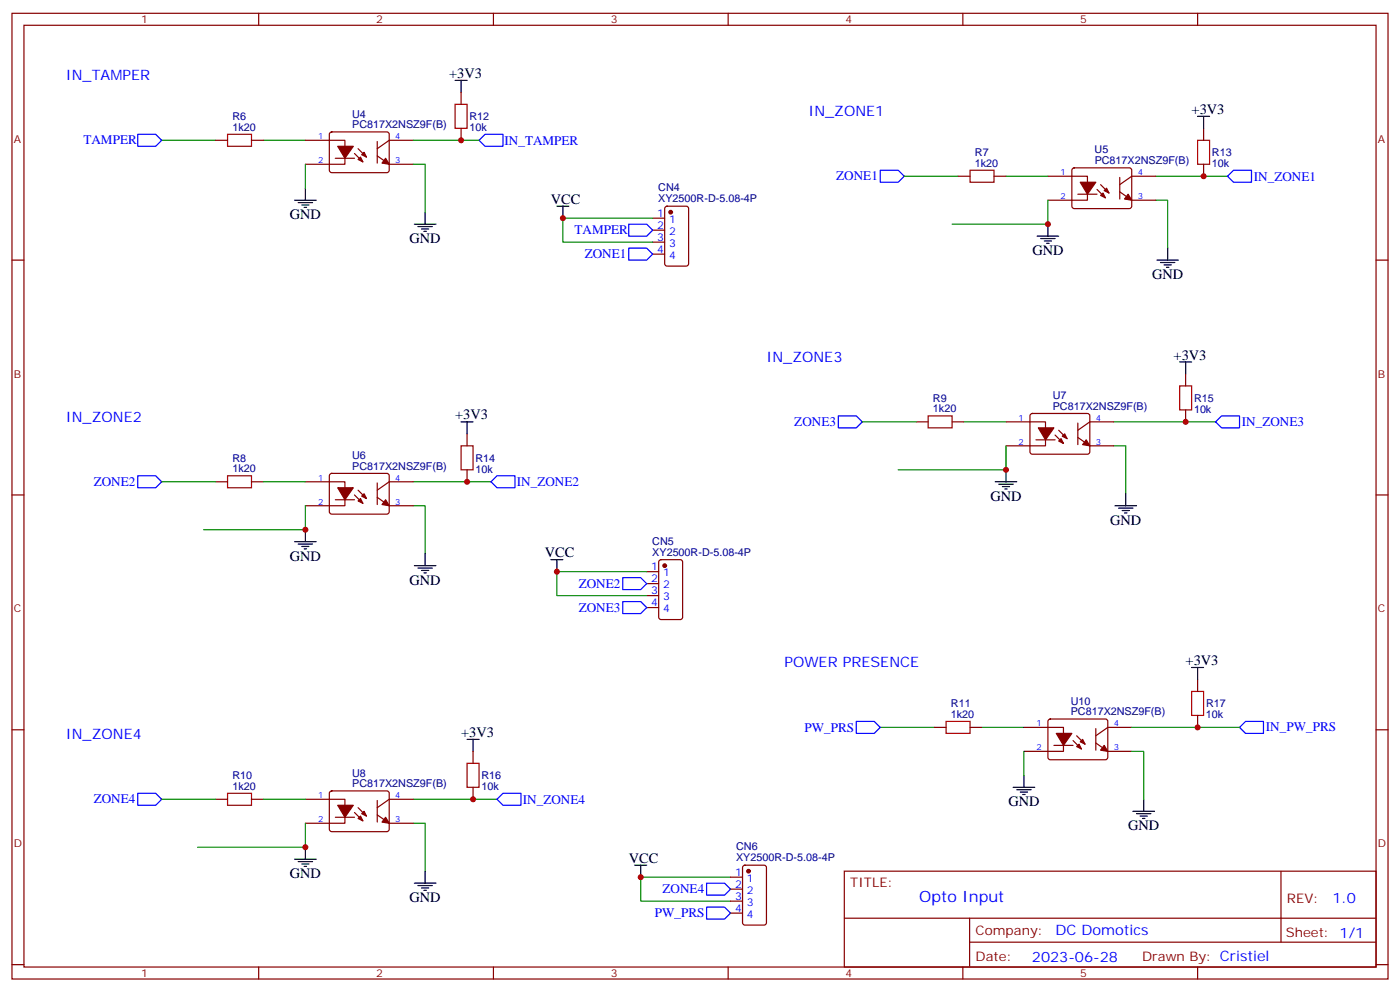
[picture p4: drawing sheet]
<svg xmlns="http://www.w3.org/2000/svg" width="412mm" height="292mm" viewBox="0 0 412 292" stroke-linecap="round" stroke-linejoin="round" font-family="sans-serif">
<g fill="none" stroke="#870000" stroke-width=".35">
<path d="M3.5 3.9h405.4v284.4h-405.4zM7.1 7.4h398.2v277.3h-398.2zM76.2 3.9v3.5M145.3 3.9v3.5M214.5 3.9v3.5M283.6 3.9v3.5M352.8 3.9v3.5M97.2 39l.5-.2 16.5 .1 .5 .6-.1 10.9-.7 .4h-16.5l-.4-.7v-10.6zM135.8 27.2v3.5M135.8 37.8v3.5M354.5 37.8v3.5M63.5 41.3h3.5"/>
<path d="M74.1 41.3h3.5M90 41.3h11.6v7.1h-11.6M98.8 46.6h5.6M104.4 45.2l2.5 2.5M105.5 43.8l2.4 2.4M111.1 45.9l3.6 2.5h7M111.1 41.7v6.3M121.7 41.3h-7l-3.6 2.5M282.2 51.9h3.6M292.8 51.9h3.5M308.7 51.9h11.6v7h-11.6M316 49.6l.4-.2 16.5 .1 .5 .6-.1 10.9-.6 .4h-16.5l-.5-.7v-10.6z"/>
<path d="M317.5 57.2h5.6M323.1 55.8l2.5 2.4M324.2 54.4l2.5 2.4M329.8 56.5l3.6 2.4h7M329.8 52.2v6.4M340.4 51.9h-7l-3.6 2.5M354.5 48.4v3.5M3.5 76.6h3.6M192.3 64.2h3.5M192.3 67.8h3.5M192.3 71.3h3.5M192.3 74.8h3.5"/>
<path d="M196 60.9l.5-.2h5.6l.7 .4v16.5l-.4 .7-5.9 .1-.7-.5v-16.5zM405.3 76.6h3.6M349.2 110.1v3.5M97.2 139.6l.5-.2h16.5l.5 .7-.1 10.8-.7 .5-16.5-.1-.4-.6v-10.6zM137.6 127.7v3.6M137.6 138.3v3.6M269.9 124.2h3.5M280.5 124.2h3.5M296.3 124.2h11.7v7.1h-11.7M303.6 122l.5-.3 16.5 .1 .4 .6v10.9l-.7 .4h-16.5l-.4-.7v-10.6zM305.2 129.5h5.6M310.8 128.1l2.5 2.5"/>
<path d="M311.9 126.7l2.4 2.5M317.5 128.8l3.5 2.5h7.1M317.5 124.6v6.3M328.1 124.2h-7.1l-3.5 2.5M349.2 120.7v3.5M3.5 145.7h3.6M63.5 141.9h3.5M74.1 141.9h3.5M90 141.9h11.6v7h-11.6M98.8 147.1h5.6M104.4 145.7l2.5 2.5M105.5 144.3l2.4 2.5"/>
<path d="M111.1 142.2v6.4M111.1 146.4l3.6 2.5h7M121.7 141.9h-7l-3.6 2.4M405.3 145.7h3.6M190.5 168.3h3.5M190.5 171.8h3.5M190.5 175.4h3.5M190.5 178.9h3.5M194.3 165l.4-.2h5.7l.6 .4 .1 16.5-.5 .7h-5.9l-.6-.4-.1-16.5zM3.5 214.9h3.6M275.2 214.2h3.5M285.8 214.2h3.5"/>
<path d="M301.6 214.2h11.7v7h-11.7M308.9 211.9l.5-.2 16.5 .1 .4 .6v10.9l-.7 .4-16.5-.1-.4-.6v-10.6zM310.4 219.5h5.7M316.1 218.1l2.5 2.4M317.1 216.6l2.5 2.5M322.8 218.8l3.5 2.4h7.1M322.8 214.5v6.4M333.4 214.2h-7.1l-3.5 2.4M352.8 200.1v3.5M352.8 210.6v3.6M405.3 214.9h3.6M63.5 235.3h3.5"/>
<path d="M74.1 235.3h3.5M90 235.3h11.6v7.1h-11.6M97.2 233.1l.5-.2h16.5l.5 .7-.1 10.8-.7 .5-16.5-.1-.4-.6v-10.6zM104.4 239.2l2.5 2.5M105.5 237.8l2.4 2.5M111.1 235.7v6.3M111.1 239.9l3.6 2.5h7M121.7 235.3h-7l-3.6 2.5M139.3 221.2v3.6M139.3 231.8v3.5M98.8 240.6h5.6M215.2 258.3h3.5"/>
<path d="M219 254.9l.4-.2h5.7l.6 .5 .1 16.5-.5 .6-5.9 .1-.6-.5-.1-16.5zM248.7 256.5h156.6v28.2h-156.6zM377.3 256.5v20.9M215.2 261.8h3.5M215.2 265.3h3.5M215.2 268.9h3.5M248.7 270.4h156.5M285.6 277.4h119.6M285.6 270.4v14.1M3.5 284h3.6M76.2 284.7v3.6M145.3 284.7v3.6"/>
<path d="M214.5 284.7v3.6M283.6 284.7v3.6M352.8 284.7v3.6M405.3 284h3.6"/>
</g>
<g fill="none" stroke="#008700" stroke-width=".35">
<path d="M47.6 41.3h15.9M77.6 41.3h12.4M90 48.4v7M121.7 48.4h3.5v14.1M121.7 41.3h19.4M266.3 51.9h15.9M296.3 51.9h12.4M308.7 58.9v7.1h-28.2M340.4 58.9h3.6v14.2M340.4 51.9h21.2M192.3 64.2h-26.5v7.1h26.5M254 124.2h15.9"/>
<path d="M284 124.2h12.3M296.3 131.3v7h-31.7M328.1 131.3h3.5v14.1M328.1 124.2h30M47.6 141.9h15.9M77.6 141.9h12.4M90 148.9v7.1h-30M121.7 148.9h3.5v14.1M121.7 141.9h22.9M190.5 168.3h-26.5v7.1h26.5M259.3 214.2h15.9M289.3 214.2h12.3"/>
<path d="M333.4 214.2h31.7M47.6 235.3h15.9M77.6 235.3h12.4M121.7 235.3h24.7M301.6 221.2v7.1M333.4 221.2h3.5v14.1M90 242.4v7h-31.8M121.7 242.4h3.5v14.1M215.2 258.3h-26.5v7h26.5"/>
</g>
<path d="M67 39.5h7.1v3.6h-7.1zM134.1 30.7h3.5v7.1h-3.5zM285.8 50.1h7v3.6h-7zM352.8 41.3h3.5v7.1h-3.5zM347.5 113.6h3.5v7.1h-3.5zM135.8 131.3h3.5v7h-3.5zM273.4 122.4h7.1v3.6h-7.1zM67 140.1h7.1v3.5h-7.1zM278.7 212.4h7.1v3.5h-7.1zM351 203.6h3.5v7h-3.5zM67 233.6h7.1v3.5h-7.1zM137.6 224.8h3.5v7h-3.5z" fill="none" stroke="#a10000" stroke-width=".35"/>
<g fill="#870000" stroke="#870000" stroke-width=".35">
<path d="M113.6 46.6l1.1 1.8-2.2-.4z"/>
<path d="M105.5 47l.7-.8 .7 1.5z"/>
<path d="M106.5 45.5l.7-.7 .7 1.4z"/>
<path d="M99.5 43.1h4.6l-2.5 3.5z"/>
<path d="M332.3 57.2l1.1 1.7-2.1-.3z"/>
<path d="M324.2 57.5l.7-.7 .7 1.4z"/>
<path d="M325.3 56.1l.7-.7 .7 1.4z"/>
<path d="M318.2 53.7h4.6l-2.5 3.5z"/>
<path d="M113.6 147.1l1.1 1.8-2.2-.3z"/>
<path d="M105.5 147.5l.7-.7 .7 1.4z"/>
<path d="M106.5 146.1l.7-.7 .7 1.4z"/>
<path d="M99.5 143.6h4.6l-2.5 3.5z"/>
<path d="M320 129.5l1 1.8-2.1-.4z"/>
<path d="M312.6 129.2l.7 1.4-1.4-.7z"/>
<path d="M312.9 128.4l.7-.7 .7 1.5z"/>
<path d="M305.9 126h4.5l-2.4 3.5z"/>
<path d="M113.6 240.6l1.1 1.8-2.2-.4z"/>
<path d="M105.5 241l.7-.7 .7 1.4z"/>
<path d="M106.5 239.6l.7-.7 .7 1.4z"/>
<path d="M99.5 237.1h4.6l-2.5 3.5z"/>
<path d="M325.3 219.5l1 1.7-2.1-.3z"/>
<path d="M317.1 219.8l.8-.7 .7 1.4z"/>
<path d="M318.2 218.4l.7-.7 .7 1.4z"/>
<path d="M311.1 215.9h4.6l-2.4 3.6z"/>
<circle cx="197.6" cy="62.5" r=".53"/>
<circle cx="195.8" cy="166.5" r=".53"/>
<circle cx="220.5" cy="256.5" r=".53"/>
</g>
<g fill="none" stroke="#000" stroke-width=".35">
<path d="M134.1 23.7h3.5M135.8 23.7v3.5M352.8 34.3h3.5M354.5 34.3v3.5M86.8 58.9h6.3M87.8 59.7h4.3M90 55.4v3.5M88.9 60.4h2.1M89.6 61.1h.7M122.1 66h6.3M123.1 66.7h4.3M124.2 67.4h2.1"/>
<path d="M124.9 68.1h.7M125.2 62.5v3.5M164 60.7h3.6M165.8 60.7v3.5M305.5 69.5h6.4M306.6 70.2h4.2M307.6 70.9h2.1M308.3 71.6h.7M308.7 66v3.5M340.8 76.6h6.3M341.8 77.3h4.3M342.9 78h2.1"/>
<path d="M343.6 78.7h.7M344 73.1v3.5M347.5 106.6h3.5M349.2 106.6v3.5M135.8 124.2h3.5M137.6 124.2v3.5M296.3 138.3v3.6M86.8 159.5h6.3M90 156v3.5M293.2 141.9h6.3M294.2 142.6h4.2M295.3 143.3h2.1"/>
<path d="M296 144h.7M328.4 148.9h6.4M329.5 149.6h4.2M330.6 150.3h2.1M331.3 151h.7M331.6 145.4v3.5M87.8 160.2h4.3M88.9 160.9h2.1M89.6 161.6h.7M122.1 166.5h6.3M123.1 167.3h4.3M124.2 168h2.1"/>
<path d="M124.9 168.7h.7M125.2 163v3.5M162.3 164.8h3.5M164 164.8v3.5M351 196.5h3.5M352.8 196.5v3.6M137.6 217.7h3.5M139.3 217.7v3.5M298.4 231.8h6.4M299.5 232.5h4.2M300.6 233.2h2.1M301.3 233.9h.7"/>
<path d="M301.6 228.3v3.5M333.7 238.9h6.4M334.8 239.6h4.2M336.9 235.3v3.6M86.8 253h6.3M87.8 253.7h4.3M88.9 254.4h2.1M89.6 255.1h.7M90 249.4v3.6M125.2 256.5v3.5M187 254.7h3.5M188.7 254.7v3.6"/>
<path d="M335.8 240.3h2.2M336.5 241h.8M122.1 260h6.3M123.1 260.7h4.3M124.2 261.4h2.1M124.9 262.1h.7"/>
</g>
<g fill="none" stroke="#00f" stroke-width=".35">
<path d="M40.6 39.5h5.3l1.7 1.8-1.7 1.8h-5.3zM141.1 41.3l1.8-1.8h5.3v3.6h-5.3zM259.3 50.1h5.3l1.7 1.8-1.7 1.8h-5.3zM361.6 51.9l1.8-1.8h5.3v3.6h-5.3zM185.2 66h5.3l1.8 1.8-1.8 1.7h-5.3zM185.2 73.1h5.3l1.8 1.7-1.8 1.8h-5.3zM246.9 122.4h5.3l1.8 1.8-1.8 1.8h-5.3zM358.1 124.2l1.7-1.8h5.3v3.6h-5.3zM40.6 140.1h5.3l1.7 1.8-1.7 1.7h-5.3zM144.6 141.9l1.8-1.8h5.3v3.5h-5.3zM183.4 170.1h5.3l1.8 1.7-1.8 1.8h-5.3zM183.4 177.1h5.3l1.8 1.8-1.8 1.8h-5.3z"/>
<path d="M252.2 212.4h5.3l1.8 1.8-1.8 1.7h-5.3zM365.1 214.2l1.8-1.8h5.3v3.5h-5.3zM40.6 233.6h5.3l1.7 1.7-1.7 1.8h-5.3zM146.4 235.3l1.8-1.7h5.3v3.5h-5.3zM208.1 267.1h5.3l1.8 1.8-1.8 1.7h-5.3zM208.1 260h5.3l1.8 1.8-1.8 1.8h-5.3z"/>
</g>
<g fill="#c00">
<circle cx="90" cy="156" r=".88"/>
<circle cx="90" cy="249.4" r=".88"/>
<circle cx="308.7" cy="66" r=".88"/>
<circle cx="296.3" cy="138.3" r=".88"/>
<circle cx="135.8" cy="41.3" r=".88"/>
<circle cx="354.5" cy="51.9" r=".88"/>
<circle cx="349.3" cy="124.2" r=".88"/>
<circle cx="137.6" cy="141.9" r=".88"/>
<circle cx="139.3" cy="235.3" r=".88"/>
<circle cx="352.8" cy="214.2" r=".88"/>
<circle cx="165.8" cy="64.2" r=".88"/>
<circle cx="164" cy="168.3" r=".88"/>
<circle cx="188.7" cy="258.3" r=".88"/>
</g>
<text font-size="4.6" fill="#00f" x="270.8" y="265.5">Opto Input</text>
<g font-size="4.2" fill="#00f">
<text x="19.4" y="23.7">IN_TAMPER</text>
<text x="238.1" y="34.3">IN_ZONE1</text>
<text x="225.8" y="106.6">IN_ZONE3</text>
<text x="19.4" y="124.2">IN_ZONE2</text>
<text x="231.1" y="196.5">POWER PRESENCE</text>
<text x="19.4" y="217.7">IN_ZONE4</text>
<text x="392.5" y="265.8">1.0</text>
<text x="310.9" y="275.3">DC Domotics</text>
<text x="304" y="283.1">2023-06-28</text>
</g>
<g font-size="4.2">
<text x="132.3" y="23">+3V3</text>
<text x="351" y="33.5">+3V3</text>
<text x="85.4" y="64.6">GND</text>
<text x="162.3" y="60">VCC</text>
<text x="120.6" y="71.6">GND</text>
<text x="304.1" y="75.2">GND</text>
<text x="339.4" y="82.2">GND</text>
<text x="345.7" y="105.9">+3V3</text>
<text x="134.1" y="123.5">+3V3</text>
<text x="291.7" y="147.5">GND</text>
<text x="327" y="154.6">GND</text>
<text x="85.4" y="165.1">GND</text>
<text x="160.5" y="164.1">VCC</text>
<text x="120.6" y="172.2">GND</text>
<text x="349.2" y="195.8">+3V3</text>
<text x="135.8" y="217">+3V3</text>
<text x="297" y="237.5">GND</text>
<text x="332.3" y="244.5">GND</text>
<text x="185.2" y="254">VCC</text>
<text x="85.4" y="258.6">GND</text>
<text x="120.6" y="265.7">GND</text>
</g>
<g font-size="3.9" fill="#00f">
<text x="24.6" y="42.5">TAMPER</text>
<text x="148.6" y="42.6">IN_TAMPER</text>
<text x="246.3" y="53.1">ZONE1</text>
<text x="369.4" y="53.2">IN_ZONE1</text>
<text x="169.2" y="69">TAMPER</text>
<text x="172.2" y="76">ZONE1</text>
<text x="234" y="125.4">ZONE3</text>
<text x="365.8" y="125.5">IN_ZONE3</text>
<text x="27.6" y="143.1">ZONE2</text>
<text x="152.3" y="143.2">IN_ZONE2</text>
<text x="170.5" y="173">ZONE2</text>
<text x="170.5" y="180.1">ZONE3</text>
<text x="237" y="215.4">PW_PRS</text>
<text x="372.9" y="215.4">IN_PW_PRS</text>
<text x="27.6" y="236.5">ZONE4</text>
<text x="154" y="236.7">IN_ZONE4</text>
<text x="195.2" y="263">ZONE4</text>
<text x="192.9" y="270.1">PW_PRS</text>
</g>
<g font-size="3.9" fill="#800">
<text x="250.5" y="261.1">TITLE:</text>
<text x="379.1" y="265.8">REV:</text>
<text x="287.4" y="275.3">Company:</text>
<text x="378.7" y="275.9">Sheet: 1/1</text>
<text x="287.4" y="283">Date:</text>
<text x="336.4" y="283.1">Drawn By: Cristiel</text>
</g>
<g font-size="3.2" fill="#800">
<text x="41.6" y="6.9">1</text>
<text x="110.8" y="6.9">2</text>
<text x="179.9" y="6.9">3</text>
<text x="249.1" y="6.9">4</text>
<text x="318.2" y="6.9">5</text>
<text x="4.1" y="42">A</text>
<text x="405.9" y="42">A</text>
<text x="4.1" y="111.2">B</text>
<text x="405.9" y="111.2">B</text>
<text x="4.1" y="180.3">C</text>
<text x="405.9" y="180.3">C</text>
<text x="4.1" y="249.4">D</text>
<text x="405.9" y="249.4">D</text>
<text x="41.6" y="287.7">1</text>
<text x="110.8" y="287.7">2</text>
<text x="179.9" y="287.7">3</text>
<text x="249.1" y="287.7">4</text>
<text x="318.2" y="287.7">5</text>
</g>
<g font-size="3.2" fill="#000080">
<text x="68.5" y="35.4">R6</text>
<text x="103.7" y="34.6">U4</text>
<text x="138.3" y="35.4">R12</text>
<text x="68.4" y="38.5">1k20</text>
<text x="103.7" y="37.8">PC817X2NSZ9F(B)</text>
<text x="138.3" y="38.6">10k</text>
<text x="287.2" y="46">R7</text>
<text x="322.5" y="45.2">U5</text>
<text x="357" y="46">R13</text>
<text x="287.2" y="49.1">1k20</text>
<text x="322.5" y="48.4">PC817X2NSZ9F(B)</text>
<text x="357" y="49.2">10k</text>
<text x="193.9" y="59.5">XY2500R-D-5.08-4P</text>
<text x="193.9" y="56.3">CN4</text>
<text x="274.8" y="118.3">R9</text>
<text x="310.1" y="117.5">U7</text>
<text x="351.7" y="118.3">R15</text>
<text x="274.8" y="121.4">1k20</text>
<text x="310.1" y="120.7">PC817X2NSZ9F(B)</text>
<text x="351.7" y="121.5">10k</text>
<text x="68.5" y="135.9">R8</text>
<text x="103.7" y="135.1">U6</text>
<text x="140.1" y="135.9">R14</text>
<text x="68.4" y="139">1k20</text>
<text x="103.7" y="138.3">PC817X2NSZ9F(B)</text>
<text x="140.1" y="139.1">10k</text>
<text x="192.1" y="160.4">CN5</text>
<text x="192.1" y="163.6">XY2500R-D-5.08-4P</text>
<text x="280.1" y="208.2">R11</text>
<text x="315.4" y="207.5">U10</text>
<text x="355.3" y="208.3">R17</text>
<text x="280.1" y="211.3">1k20</text>
<text x="315.4" y="210.6">PC817X2NSZ9F(B)</text>
<text x="355.2" y="211.4">10k</text>
<text x="68.4" y="232.5">1k20</text>
<text x="68.5" y="229.4">R10</text>
<text x="103.7" y="228.6">U8</text>
<text x="103.7" y="231.8">PC817X2NSZ9F(B)</text>
<text x="141.8" y="232.6">10k</text>
<text x="141.8" y="229.4">R16</text>
<text x="216.8" y="250.4">CN6</text>
<text x="216.8" y="253.6">XY2500R-D-5.08-4P</text>
</g>
<g font-size="3.2" fill="#00f">
<text x="193.6" y="63.9">1</text>
<text x="197.1" y="65.7">1</text>
<text x="193.6" y="67.4">2</text>
<text x="193.6" y="70.9">3</text>
<text x="197.1" y="69.2">2</text>
<text x="193.6" y="74.5">4</text>
<text x="197.1" y="72.7">3</text>
<text x="197.1" y="76.2">4</text>
<text x="191.8" y="168">1</text>
<text x="191.8" y="171.5">2</text>
<text x="195.3" y="169.7">1</text>
<text x="195.3" y="173.2">2</text>
<text x="191.8" y="175">3</text>
<text x="191.8" y="178.5">4</text>
<text x="195.3" y="176.8">3</text>
<text x="195.3" y="180.3">4</text>
<text x="216.5" y="257.9">1</text>
<text x="216.5" y="261.4">2</text>
<text x="220" y="259.7">1</text>
<text x="220" y="263.2">2</text>
<text x="216.5" y="265">3</text>
<text x="216.5" y="268.5">4</text>
<text x="220" y="266.7">3</text>
<text x="220" y="270.3">4</text>
</g>
<g font-size="2.5" fill="#00f">
<text x="93.7" y="41">1</text>
<text x="116.4" y="41">4</text>
<text x="93.7" y="48">2</text>
<text x="116.4" y="48">3</text>
<text x="312.4" y="51.5">1</text>
<text x="335.1" y="51.5">4</text>
<text x="312.4" y="58.6">2</text>
<text x="335.1" y="58.6">3</text>
<text x="300.1" y="123.9">1</text>
<text x="322.8" y="123.9">4</text>
<text x="300.1" y="130.9">2</text>
<text x="322.8" y="130.9">3</text>
<text x="93.7" y="141.5">1</text>
<text x="116.4" y="141.5">4</text>
<text x="93.7" y="148.6">2</text>
<text x="116.4" y="148.6">3</text>
<text x="305.3" y="213.8">1</text>
<text x="328.1" y="213.8">4</text>
<text x="305.3" y="220.9">2</text>
<text x="328.1" y="220.9">3</text>
<text x="93.7" y="235">1</text>
<text x="116.4" y="235">4</text>
<text x="93.7" y="242">2</text>
<text x="116.4" y="242">3</text>
</g>
</svg>
